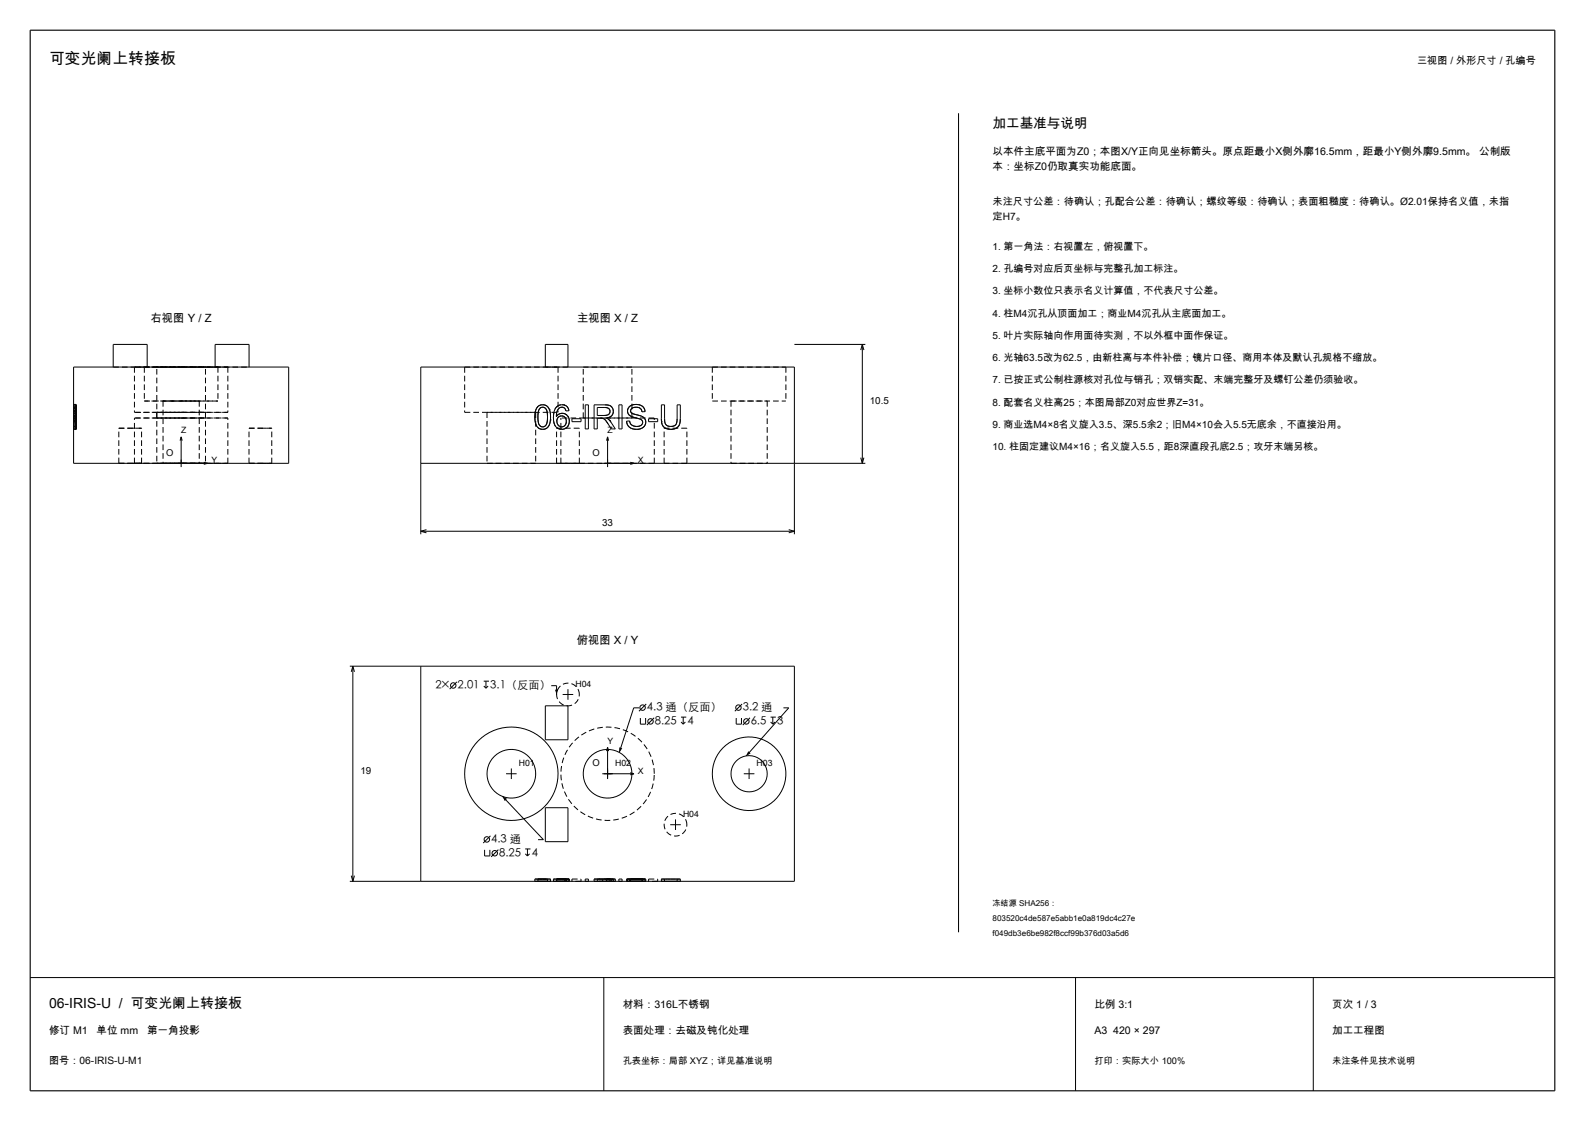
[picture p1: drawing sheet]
<svg xmlns="http://www.w3.org/2000/svg" width="420mm" height="297mm" viewBox="0 0 420 297" stroke-linecap="round" stroke-linejoin="round" font-family="sans-serif">
<path d="M8 8h404v281h-404z" fill="none" stroke="#000" stroke-width=".3"/>
<g fill="none" stroke="#000" stroke-width=".26">
<path d="M254 30v217M19.5 97.2h57v25.6h-57zM30 97.2v-5.9h9v5.9M57 97.2v-5.9h9v5.9M144.5 97.2v-5.9h6v5.9M210.5 91.3h18.8M228.5 91.3v31.5M228.5 91.3l-.4 1.5M228.5 91.3l.4 1.5M48 115.8v7.9M48 115.8l-.3 1M48 115.8l.3 1"/>
<path d="M141.7 110.5a2.8 2.8 0 0 0 1.7 3.2l.4 .1M141.7 110.5v.2M141.7 110.2v.3M141.8 111.4l.5 1.6M141.8 109.2v.1M142 108.7l-.3 1.8M142 108.7l-.1 .1M142 108.5v.2M142.2 108.1h.1M142.5 110.5l.1 1.3 .3 .8M142.5 110.5l.1 1.2 .3 .9M142.5 110.1v.4"/>
<path d="M142.6 109.1v.1M142.9 112.6l.4 .4 .5 .1M142.9 112.6l.1 .1M142.9 108.3l-.3 .9-.1 1.3M142.9 108.3l-.1 .2M143 108.2l-.1 .1M143.5 107.2l-.1 .1M143.6 113.1h.2M143.7 107.2h-.1M143.8 107.9l.5 .1 .4 .4M143.8 107.9l-.9 .4M143.8 107.9h.2"/>
<path d="M143.8 107.9h-.2M143.9 107.2h.1M144 113.1h-.2M144.1 107.2h.1M144.1 113.7l-.3 .1M144.2 113.7h.1M144.6 108.3l.1 .1M144.7 108.4l.3 .8 .1 1.3M144.7 112.6l-.4 .4-.5 .1M144.7 108.4l.3 .9 .1 1.2M144.7 112.6l-.1 .1M144.9 107.6h.1"/>
<path d="M145 113.4l-1.2 .4M145 113.4l-.2 .1M145.1 110.5l-.1 1.3-.3 .8M145.1 110.5l-.1 1.2-.3 .9M145.2 107.8l.1 .2M145.3 108a1.89 1.89 0 0 0-1.9-.7 1.89 1.89 0 0 0-1.4 1.4M145.3 108l.4 1M145.6 112.6l-.3 .5M145.6 108.5h.1M145.7 112.3l-.7 1.1M145.7 108.8v.2M145.7 112.2v.1"/>
<path d="M145.7 109l.2 1.5M145.7 109l.1 .1M145.8 111.7v.1M145.8 109.4v.1M145.9 111.3h.1M145.9 109.7v.2M145.9 109.9h.1M145.9 110.1v.2M145.9 110.5l-.2 1.8M145.9 110.5v.3M147.4 110.2v.1M147.5 109.6v.2"/>
<path d="M147.5 109.3h.1M147.5 110.2v.1M147.6 111.8h.1M147.6 111.9v.2M147.7 108.9l-.3 1.4M147.7 108.9l-.2 .3M147.7 112.3l.5 .6M147.7 112.3l.1 .2M148 112.7l.2 .2M148.1 108.2l-.4 .7M148.1 109.7l-.7 .6M148.1 109.7l-.1 .1"/>
<path d="M148.2 112.9l.7 .2M148.2 112.9l.1 .1M148.2 108.1l.7-.2 .8 .3M148.2 108.1l-.5 .8M148.2 108.1l-.1 .1M148.4 109.6l-.3 .1M148.5 113l.4 .1M148.6 107.9l-.2 .1M148.7 109.5h-.1M148.8 110.2l.4 .1M148.8 110.2a1.4 1.4 0 0 0-1.1 2.1M148.8 110.2a1.27 1.27 0 0 1 1.3 1.4"/>
<path d="M148.9 107.2l1.3 .5M148.9 107.2a2.38 2.38 0 0 0-2.2 2.7v.8a2.4 2.4 0 0 0 2.7 3l.7-.4 .5-.6M148.9 107.2h.2M149 109.5l.7 .1 .6 .5M149 109.5l-.9 .2M149 109.5h-.3M149.1 113.1h-.2M149.1 107.9l.4 .2M149.2 107.2l.2 .1M149.2 109.5l1 .5M149.4 110.3l.1 .1M149.4 107.3h.1"/>
<path d="M149.7 108.2l.3 .7 .8-.1M149.7 108.2l.1 .1M149.7 112.7l-.8 .4M149.7 112.7l-.2 .2M149.7 113.6l-.4 .1M149.8 107.4l.4 .3M149.9 108.7v.1M150.1 111.4v.2M150.1 111.6l-.4 1.1M150.2 107.7l.6 1.1M150.2 107.7l.3 .4M150.3 110.1l.4 .6 .2 .9"/>
<path d="M150.3 110.1l.5 .7M150.5 112.8h.1M150.5 108.1l.3 .7M150.7 112.5l-.1 .2M150.7 112.3v.1M150.9 111.6l-.3 1.1M150.9 111.6l-.1 .3M151.6 110.9h2.4v.8h-2.4zM155.1 107.3h.8v6.3h-.8zM159.5 110.8h.1M159.8 110.9h.1M160 110.9l.1 .1"/>
<path d="M160.1 111l.4 .4M160.3 111.2h.1M160.3 110.1h-.2M160.4 111.3l.1 .1M160.4 108h.1M160.4 107.3h.1M160.5 111.4l1.5 2.2h1l-1.1-1.7M160.5 111.4l.2 .2M160.7 110.7l.5 .4M160.7 110.7l.3 .2M160.9 107.3h.3M160.9 108l.2 .1"/>
<path d="M161 112.1l.1 .1M161 110.9h.1M161 110l-.9 .1M161 110h-.1M161 115.8v7.9M161 115.8l-.3 1M161 115.8l.3 1M161.1 110.9h.1M161.1 110.9v.1M161.1 109.9l-.1 .1M161.1 111l.1 .1M161.2 111.1l.7 .8"/>
<path d="M161.5 108.4v.1M161.5 109.6l-.3 .2M161.5 109.6l-.5 .4M161.5 109.6a1.08 1.08 0 0 0-.1-1.2 1.08 1.08 0 0 0-1.1-.4h-2v2.1h1.8M161.5 111.3l.1 .1M161.5 107.4l-4.1-.1v6.3h.9v-2.8l1.8 .2M161.5 107.4l.8 .6M161.5 107.4l.3 .2M161.6 108.6v.1M161.6 109.3l-.1 .3M161.6 111.5h.1M161.7 111.5l.2 .4"/>
<path d="M161.9 107.7l.2 .1M162.1 107.8l.2 .2M162.1 110.1l-1.4 .6M162.1 110.1l-1.3 .6M162.3 108l.2 1M162.3 108l.1 .2M162.4 108.3v.1M162.5 109.5l-.4 .6M162.5 108.6v.4M162.5 109l-.4 1.1M164 107.3h.8v6.3h-.8zM166 111.6l.8-.1 .3 .8"/>
<path d="M166 111.6l.4 1.1M166 111.6l.1 .4M166.3 112.5h.1M166.3 112.5l.1 .2M166.3 108.9l.2 .8M166.3 108.9v.3M166.3 108.7v.2M166.4 112.7l.9 .8M166.4 112.7l.1 .2M166.4 109.6l.1 .1M166.5 109.7l.7 .6M166.6 108l-.3 .9"/>
<path d="M166.6 108l-.2 .3M166.6 113l.2 .2M166.8 107.7l-.2 .3M166.8 110.1h.1M166.9 111.8v.1M166.9 110.1l.3 .2M166.9 112h.1M167 112.1l.1 .2M167 113.3l.3 .2M167.1 108.9l.2 .5M167.1 112.3l.6 .5M167.1 112.3l.2 .2"/>
<path d="M167.1 108.6v.3M167.2 109.2l.1 .2M167.2 110.3l1.2 .4M167.2 107.4l-.1 .1M167.2 108.4h.1M167.3 112.5v.1M167.3 113.5l1.5 .3M167.3 109.4l1.3 .5M167.3 109.4l.4 .2M167.4 112.6h.1M167.5 110.4l.9 .3M167.7 112.8l1 .2 .9-.2"/>
<path d="M167.7 112.8l.5 .1M167.7 108h.1M167.9 113.7h.1M168.3 107.9h-.3M168.4 110.7l1.2 .3M168.4 110.7h.2M168.5 107.2a2.06 2.06 0 0 1 2.4 1.9M168.5 107.2l-1.1 .2-.8 .6M168.5 107.2h.3M168.6 107.9a1.17 1.17 0 0 0-1.5 1M168.6 107.9a1.32 1.32 0 0 1 1.5 1.2M168.6 107.9h.1"/>
<path d="M168.6 109.9a2.36 2.36 0 0 1 2.5 1.7v.2M168.6 109.9l.4 .1M168.6 113.7l.2 .1M168.8 110.8h.2M169.2 107.2h.1M169.2 113h.1M169.5 111h.1M169.6 111l.5 .4M169.6 112.8l-.4 .1M169.6 110.1l.1 .1M169.7 113.6l-.8 .1M169.7 111.1l.2 .1"/>
<path d="M169.9 107.4l.1 .1M169.9 111.2l.2 .2M170 113.5l-1.2 .3M170 108.7l.1 .4M170.1 112.5l-.5 .3M170.1 112.5l-.2 .2M170.1 111.4l.2 .5M170.2 113.4l-.2 .1M170.2 112.4l-.1 .1M170.2 111.6l.1 .1M170.3 112.2l-.1 .1M170.3 111.8v.1"/>
<path d="M170.3 111.9l-.2 .6M170.4 107.7v.1M170.5 110.6h.1M170.8 108.4h.1M170.8 112.8l-.8 .7M170.8 112.8l-.4 .4M170.8 108.5l.1 .1M170.9 108.7h.1M170.9 108.7v.4M170.9 109.1h-.8M171 112.5l-.2 .3M171 111.3l.1 .1"/>
<path d="M171.1 112.2h.1M171.1 111.6v.2M171.1 111.8l-.3 1M171.1 111.8v.2M171.9 110.9h2.4v.8h-2.4zM175.3 110.9l.2 1.6M175.3 110.9v.3M175.3 111.6h.1M175.5 112.4v.1M175.5 112.5l.8 .9M175.5 112.5l.1 .3M175.9 113.1h.1"/>
<path d="M176 113.3l.3 .1M176.1 110.9l.2 1.3M176.1 110.9v-3.6h-.8v3.6M176.1 110.9v.2M176.1 111.4v.2M176.2 112l.1 .2M176.3 112.2l.5 .6M176.3 112.2l.1 .2M176.3 113.4l1.5 .4M176.5 112.5v.1M176.7 113.6h.1M176.8 112.8l.9 .2"/>
<path d="M176.8 112.8l.6 .2M176.9 113.7l.9 .1M179 112.6l-.5 .3-.8 .1M179 113.5l-.5 .2M179.1 112.5l-.1 .1M179.3 113.4l-1.5 .4M179.4 110.9l-.1 1-.3 .7M179.4 110.9v-3.6h.9v3.6M179.4 110.9v.6M179.5 113.3l-.2 .1M180.1 112.5l-.8 .9M180.1 112.3v.2"/>
<path d="M180.2 111.9v.2M180.3 110.9l-.2 1.6M180.3 110.9l-.1 .7M54 122.5l1 .3-1 .2M111.5 122.8h117.8M167 122.5l1 .3-1 .2M228.1 121.2l.4 1.6M228.9 121.2l-.4 1.6M111.5 141.5v-44.3h99v44.3M111.5 140.8h99M111.5 140.8l1.5 .4M113 140.3l-1.5 .5"/>
<path d="M209 140.3l1.5 .5M210.5 140.8l-1.5 .4M92.7 176.5h117.8v57h-117.8M93.5 176.5v57M93.5 176.5l-.4 1.5M93.5 176.5l.4 1.5M111.5 176.5v57M121.1 180.7l-2 1.9M128.2 180.5h1.4M128.2 181.8l.6 .5M128.8 180.5v1.8M129.3 181.8l-.5 .5"/>
<path d="M144.5 187h6v9h-6zM146.1 181.7h1.4v2.3M149.1 184h2.8M150.5 182.6v2.8M161 198v8.4M161 198l-.3 1M161 198l.3 1M169.3 187.5h-1.4l-3.8 11.8M169.7 190.2v1.7h1.4v-1.7M171.2 186.5l-1.9 1.9M173.3 190.2l-1.9 1.9M180.4 190h1.4"/>
<path d="M180.5 191.3l.5 .6M181 190v1.9M181.6 191.3l-.6 .6M195.1 190.2v1.7h1.4v-1.7M196.6 186.5l-1.9 1.9M198.7 190.2l-1.9 1.9M204.2 190h1.4M204.2 191.3l.6 .6M204.8 190v1.9M205.3 191.3l-.5 .6M207.6 187.5h1.4l-11.3 12.8M133.2 211l10.8 11.5h-1.4"/>
<path d="M134.1 205h2.8M135.5 203.6v2.8M144.5 214h6v9h-6zM159.6 205h8.4M167 204.7l1 .3M168 205l-1 .3M177.6 218.5h2.8M179 217.1v2.8M197.1 205h2.8M198.5 203.6v2.8M93.1 232l.4 1.5M93.9 232l-.4 1.5"/>
<path d="M128.4 225.2v1.6h1.4v-1.6M130 221.4l-2 2M132.1 225.1l-2 1.9M139.2 224.9h1.4M139.2 226.2l.6 .6M139.8 224.9v1.9M140.3 226.2l-.5 .6M8 259h404M160 259v30M285 259v30M348 259v30"/>
<circle cx="120.1" cy="181.6" r=".72"/>
<circle cx="170.3" cy="187.5" r=".72"/>
<circle cx="172.4" cy="191.1" r=".72"/>
<circle cx="195.7" cy="187.5" r=".72"/>
<circle cx="197.8" cy="191.1" r=".72"/>
<circle cx="135.5" cy="205" r="12.4"/>
<circle cx="135.5" cy="205" r="6.5"/>
<circle cx="161" cy="205" r="6.5"/>
<circle cx="198.5" cy="205" r="4.8"/>
<circle cx="198.5" cy="205" r="9.7"/>
<circle cx="129" cy="222.4" r=".72"/>
<circle cx="131.1" cy="226.1" r=".72"/>
</g>
<g fill="none" stroke="#000" stroke-width=".26" stroke-dasharray="1.5 .8" stroke-linecap="butt">
<path d="M30 97.2h9M35.6 97.2h12.4M35.6 97.2v12.1M38.3 97.2h9.7M38.3 97.2v9M41.5 97.2h6.5M48 97.2h12.4M48 97.2h6.5M48 97.2h9.8M54.5 97.2h-13M57 97.2h9M57.8 97.2h-19.5"/>
<path d="M57.8 97.2v9M60.4 97.2h-24.8M60.4 97.2v12.1M123.1 97.2h24.8M123.1 97.2v12.1M144.5 97.2h6M147.9 97.2v12.1M167.4 97.2h-12.8M188.8 97.2h19.5M188.8 97.2v9M208.3 97.2v9M19.5 107.2v.4"/>
<path d="M19.5 107.6v1.1M19.5 108.7v1.8M19.5 110.5v2.6M19.5 113.1v.7M19.5 113.8v-.4M19.5 113.4v-1.1M19.5 112.3v-1.8M19.5 110.5v-1.5M19.5 109v-1M19.5 108v-.6M19.5 107.4v-.2M19.5 107.9v.3"/>
<path d="M19.5 108.2v.7M19.5 108.9v-.1M19.5 108.8v-1.1M19.5 107.7v-.5M19.5 107.2v.8M19.5 108v2.7M19.5 110.7v2.3M19.5 113v.8M19.5 113.8v-.3M19.5 113.5v-.8M19.5 112.7v-1.1M19.5 111.6v-1.5"/>
<path d="M19.5 110.1v-.6M19.5 109.5v.2M19.5 109.7v.6M19.5 110.3v-1.4M19.5 108.9v-.8M19.5 108.1v-.2M19.5 110.9v.8M19.5 107.3v6.3M19.5 113.6v-2.8M19.5 110.8v.2M19.5 111v.4M19.5 111.4v.9"/>
<path d="M19.5 112.3v1.3M19.5 113.6v-1.7M19.5 111.9v-.8M19.5 111.1v-.4M19.5 110.7v-.6M19.5 110.1v-1.1M19.5 107.4v-.1M19.5 110.9v-3.6M19.5 107.3v3.6M19.5 110.9v1.7M19.5 112.6v.4M19.5 113v-.2"/>
<path d="M19.5 112.8v-.6M19.5 112.2v-1.3M19.5 110.9v1.6M19.5 112.5v.9M19.5 113.4v.4M19.5 113.4v-.9M19.5 112.5v-1.6M19.5 112.8v-.5M19.5 112.3v-.8M19.5 111.5v.1M19.5 111.6v1.1M19.5 112.7v.8"/>
<path d="M19.5 113.5v.3M19.5 113.5v-.7M19.5 112.8v-1M19.5 111.8v-.9M19.5 110.9v-.6M19.5 110.3v-.4M19.5 109.9v-.5M19.5 109.4v-.5M19.5 108.9v-.7M19.5 108.2v-.3M19.5 108.2v.9M19.5 109.1v-1"/>
<path d="M19.5 108.1v-.7M19.5 107.2v.2M19.5 107.4v.6M19.5 108v.9M19.5 108.9v.8M19.5 110.3v.4M19.5 110.7v.3M19.5 111.4v.5M19.5 111.9v.6M19.5 112.5v.3M19.5 112.8v.2M19.5 107.2h.6"/>
<path d="M19.5 113.8h.6M19.5 108.2h.6M19.5 107.9h.6M19.5 110.3h.6M19.5 109.5h.6M19.5 108.8h.6M19.5 108.9h.6M19.5 110.9h.6M19.5 111.7h.6M19.5 107.3h.6M19.5 113.6h.6M19.5 110.7h.6"/>
<path d="M19.5 110.8h.6M19.5 113h.6M19.5 109.1h.6M19.5 111.6h.6M19.5 111.5h.6M19.5 112.6v-2.1M19.5 113.1v-.5M19.5 113.1h.6M19.5 112.6v.5M19.5 110.5v2.1M19.5 108.4v2.1M19.5 107.9v.5"/>
<path d="M19.5 108.3v-.4M19.5 110.5v-2.2M19.5 112.3v-.7M19.5 112.9v-.6M19.5 113.1v-.2M19.5 112.7v.4M19.5 110.6v1M19.5 110.2v.4M19.5 110.2h.6M19.5 110.6v-.4M19.5 111.6v-1M19.5 110.1v-2.1"/>
<path d="M19.5 108h.6M19.5 110.1h.6M19.5 110v.1M19.5 109.6v.4M19.5 109v.6M19.5 108.3v.7M19.5 108v.3M20.1 107.6v-.4M20.1 107.2v.2M20.1 107.4v.6M20.1 108v1M20.1 109v1.5"/>
<path d="M20.1 110.5v1.8M20.1 112.3v1.1M20.1 113.4v.4M20.1 113.8v-.7M20.1 113.1v-2.6M20.1 110.5v-1.8M20.1 108.7v-1.1M20.1 108.2v-.3M20.1 107.9v.2M20.1 108.1v.8M20.1 108.9v1.4M20.1 110.3v-.6"/>
<path d="M20.1 109.7v-.2M20.1 109.5v.6M20.1 110.1v1.5M20.1 111.6v1.1M20.1 112.7v.8M20.1 113.5v.3M20.1 113.8v-.8M20.1 113v-2.3M20.1 110.7v-2.7M20.1 108v-.8M20.1 107.2v.5M20.1 107.7v1.1"/>
<path d="M20.1 108.8v.1M20.1 108.9v-.7M20.1 110.9v.8M20.1 107.3v6.3M20.1 107.3v.1M20.1 109v1.1M20.1 110.1v.6M20.1 110.7v.4M20.1 111.1v.8M20.1 111.9v1.7M20.1 113.6v-1.3M20.1 112.3v-.9"/>
<path d="M20.1 111.4v-.4M20.1 111v-.2M20.1 110.8v2.8M20.1 107.3v3.6M20.1 110.9v1.6M20.1 112.5v.9M20.1 113.8v-.4M20.1 113.4v-.9M20.1 112.5v-1.6M20.1 110.9v1.3M20.1 112.2v.6M20.1 112.8v.2"/>
<path d="M20.1 113v-.4M20.1 112.6v-1.7M20.1 112.3v.5M20.1 113v-.2M20.1 112.8v-.3M20.1 112.5v-.6M20.1 111.9v-.5M20.1 111v-.3M20.1 110.7v-.4M20.1 109.7v-.8M20.1 108.9v-.9M20.1 108v-.6"/>
<path d="M20.1 107.4v-.2M20.1 107.4v.7M20.1 108.1v1M20.1 109.1v-.9M20.1 107.9v.3M20.1 108.2v.7M20.1 108.9v.5M20.1 109.4v.5M20.1 109.9v.4M20.1 110.3v.6M20.1 110.9v.9M20.1 111.8v1"/>
<path d="M20.1 112.8v.7M20.1 113.8v-.3M20.1 113.5v-.8M20.1 112.7v-1.1M20.1 111.6v-.1M20.1 111.5v.8M20.1 110.5v2.1M20.1 112.6v.5M20.1 113.1v-.5M20.1 112.6v-2.1M20.1 110.5v-2.1M20.1 108.4v-.5"/>
<path d="M20.1 107.9v.4M20.1 108.3v2.2M20.1 111.6v.7M20.1 112.3v.6M20.1 112.9v.2M20.1 113.1v-.4M20.1 111.6v-1M20.1 110.6v-.4M20.1 110.6v1M20.1 108v2.1M20.1 110.1v-.1M20.1 110v-.4"/>
<path d="M20.1 109.6v-.6M20.1 109v-.7M20.1 108.3v-.3M31.5 113.5h3M34.5 113.5h3M35.6 109.3h12.4M35.6 110.7h12.4M37.5 113.5h-6M38.3 106.2h9.7M41.5 110.7h6.5M41.5 109.3h6.5M41.5 110.7v-13.5"/>
<path d="M41.5 109.3v13.5M43.2 106.2h4.8M43.2 106.2v16.6M48 109.3h12.4M48 110.7h6.5M48 106.2h9.8M48 109.3h6.5M48 110.7h12.4M48 106.2h4.8M52.8 106.2h-9.6M52.8 106.2v16.6M54.5 110.7h-13"/>
<path d="M54.5 109.3h-13M54.5 110.7v-13.5M54.5 109.3v13.5M57.8 106.2h-19.5M60.4 109.3h-24.8M60.4 110.7h-24.8M66 113.5h3M69 113.5h3M72 113.5h-6M123.1 109.3h24.8M129 109.3v13.5M129 109.3h13"/>
<path d="M141.7 110.2l.1-.9M141.8 111.4l-.1-.7M141.8 109.2l.1-.4M142 109.3v13.5M142 108.5l.2-.4M142.2 108.1l.5-.5M142.4 113.1l-.1-.1M142.6 109.2l-.1 .9M142.7 107.6l.7-.3M142.8 108.5l-.2 .6M143 112.7l.6 .4M143.5 107.2h.1"/>
<path d="M143.6 107.9l-.6 .3M143.7 107.2h.1M143.8 107.2h.1M143.8 113.8l-.8-.2-.6-.5M144 107.2h.1M144 113.1l.6-.4M144.1 107.2l.6 .2M144.2 113.7h-.1M144.6 108.3l-.6-.4M144.7 107.4l.2 .2M144.8 113.5l-.6 .2M145 107.6l.2 .2"/>
<path d="M145.3 113.1l-.3 .3M145.3 108l.3 .5M145.6 108.5l.1 .3M145.7 112.3l-.1 .3M145.8 109.1v.3M145.8 111.8l-.1 .4M145.8 109.5l.1 .2M145.9 111.3l-.1 .4M145.9 109.9v.2M145.9 110.8v.5M145.9 110.3v.2M146.7 110.7l.1-1.6 .5-1.1"/>
<path d="M147.3 113l-.5-.9-.1-1.4M147.3 108a1.96 1.96 0 0 1 1.6-.8M147.4 110.3h.1M147.5 109.8l-.1 .4M147.5 109.3v.3M147.5 109.2v.1M147.5 110.2l.5-.4M147.6 111.6v.2M147.6 111.8v.1M147.6 112.1l.1 .2M147.8 112.5l.2 .2M148.3 113h.2"/>
<path d="M148.4 109.6l.2-.1M148.4 108l-.2 .1M148.8 110.2l-.9 .4M148.9 113.8a2.01 2.01 0 0 1-1.6-.8M148.9 107.9h-.3M149 109.5h.2M149.1 107.2h.1M149.1 113.1l.4-.2M149.1 107.9h-.2M149.3 113.7l-.4 .1M149.4 110.3h-.2M149.5 107.3l.3 .1"/>
<path d="M149.7 108.2l-.2-.1M149.7 112.7l.4-1.1M149.7 110.6l-.2-.2M149.9 113.5l-.2 .1M149.9 108.7l-.1-.4M150 108.9l-.1-.1M150.1 111.4l-.4-.8M150.2 110l.1 .1M150.5 112.8l-.6 .7M150.6 112.7l-.1 .1M150.7 112.4v.1M150.8 110.8l.1 .8"/>
<path d="M150.8 111.9l-.1 .4M153.5 113.5h-6M154.6 110.7v-13.5M159.5 110.8h-.3M159.7 110.8h-.1M159.8 110.9l-.1-.1M160 110.9h-.2M160.3 107.3h.1M160.3 111.2l-.2-.2M160.3 110.1l.6-.1M160.4 111.3l-.1-.1M160.4 108h-.1"/>
<path d="M160.5 107.3h.4M160.8 110.7h-.1M160.9 108h-.4M161 112.1l-.3-.5M161 110.9h.1M161.1 109.9l.1-.1M161.1 112.3v-.1M161.2 107.3l.3 .1M161.2 111.1l.3 .2M161.3 108.3l-.2-.2M161.5 108.4l-.2-.1M161.6 111.4v.1"/>
<path d="M161.6 108.6l-.1-.1M161.6 109.3l.1-.3M161.6 111.5h.1M161.7 109l-.1-.3M161.8 107.6l.1 .1M162.4 108.2v.1M162.4 108.4l.1 .2M162.5 109v.5M166.3 112.5l-.2-.5M166.3 108.7l.1-.4M166.4 109.6l-.1-.4M166.6 113l-.1-.1"/>
<path d="M166.8 107.7l.3-.2M166.8 110.1l-.3-.4M166.8 111.5l.1 .3M166.9 111.9v.1M166.9 110.1h-.1M167 112v.1M167 113.3l-.2-.1M167.1 108.9l.1 .3M167.2 107.4h.2M167.2 108.4l-.1 .2M167.3 112.6h.1M167.4 112.6l.3 .2"/>
<path d="M167.4 108.2l-.2 .2M167.4 110.7v-13.5M167.4 110.7h-12.8M167.5 110.4l-.3-.1M167.7 108l-.3 .2M167.7 109.6l.9 .3M167.9 113.7l-.6-.2M168 107.9l-.3 .1M168.2 112.9l.5 .1M168.6 107.9h-.3M168.6 113.7h-.6M168.7 113h.5"/>
<path d="M168.8 107.2h.4M168.8 110.8l-.2-.1M168.9 113.7l-.1 .1M169 110l.6 .1M169.2 113v-.1M169.3 107.2l.5 .2M169.5 111l-.5-.2M169.6 112.8l.3-.1M169.7 108.2l-1-.3M169.7 110.2l.3 .1M169.7 111.1l-.1-.1M169.8 107.4h.1"/>
<path d="M170 113.5l-.3 .1M170 107.5l.4 .2M170 110.3l.5 .3M170 108.7l-.3-.5M170.1 111.3h-.1M170.2 112.4v-.1M170.2 111.6l-.1-.2M170.3 112.2v-.3M170.3 111.8v-.1M170.4 107.8l.2 .3M170.4 113.2l-.2 .2M170.6 110.6l.3 .3"/>
<path d="M170.6 108.1l.2 .3M170.8 108.4v.1M170.9 110.9l.1 .4M170.9 108.6v.1M171.1 111.4v.2M171.1 112.2l-.1 .3M171.1 112v.2M173.4 110.7h-24.8M175.3 111.6v-.4M175.5 112.4l-.2-.8M175.9 113.1l-.3-.3M176 113.3l-.1-.2"/>
<path d="M176.1 111.1v.3M176.1 111.6l.1 .4M176.4 112.4l.1 .1M176.5 112.6l.3 .2M176.7 113.6l-.4-.2M176.9 113.7l-.2-.1M177.4 113h.3M178.5 113.7l-.7 .1M179.1 112.5l.3-1M179.3 113.4l-.3 .1M180.1 112.5l-.6 .8M180.2 112.1l-.1 .2"/>
<path d="M180.2 111.6v.3M182 113.5h-6M188.8 106.2h19.5M193.7 106.2v16.6M193.7 106.2h9.6M203.3 106.2v16.6M31.5 122.8h3M31.5 122.8v-9.3M34.5 122.8h3M35.6 122.8h12.4M35.6 122.8v-12.1M37.5 122.8h-6"/>
<path d="M37.5 122.8v-9.3M41.5 122.8h6.5M43.2 122.8h4.8M48 122.8h6.5M48 122.8h12.4M48 122.8h4.8M52.8 122.8h-9.6M54.5 122.8h-13M60.4 122.8h-24.8M60.4 122.8v-12.1M66 122.8h3M66 122.8v-9.3"/>
<path d="M69 122.8h3M72 122.8h-6M72 122.8v-9.3M129 122.8h13M147.5 122.8v-9.3M148.6 122.8v-12.1M153.5 122.8h-6M153.5 122.8v-9.3M173.4 122.8h-24.8M173.4 122.8v-12.1M176 122.8v-9.3M182 122.8h-6"/>
<path d="M182 122.8v-9.3M193.7 122.8h9.6M153.5 184a3 3 0 0 0-4.3-2.7 3 3 0 0 0-.5 5.1 3 3 0 0 0 4.8-1.8v-.6M173.4 205a12.4 12.4 0 0 0-18.2-10.9 12.4 12.4 0 0 0-1.1 21.2 12.4 12.4 0 0 0 19.2-9.1l.1-1.2M182 218.5a3 3 0 0 0-4.3-2.7 3 3 0 0 0-.5 5.1 3 3 0 0 0 4.8-1.8v-.6M141.7 233.5h.7M141.7 233.5v-.6M141.7 232.9h.3M142 233.5h-.3M142 232.9h.7M142.4 233.5h1.4M142.4 232.9h-.7"/>
<path d="M142.5 232.9h.4M142.5 233.5v-.6M142.5 233.5h.4M142.7 233.5h-.7M142.7 232.9h1.1M142.9 232.9h.9M142.9 233.5h-.4M142.9 232.9h-.4M142.9 233.5h.9M143.8 232.9h-.9M143.8 233.5h.9M143.8 233.5h-1.1"/>
<path d="M143.8 233.5h1.2M143.8 232.9h.9M143.8 232.9h-1.4M143.8 233.5h-.9M144.7 233.5h-.9M144.7 232.9h.6M144.7 232.9h.4M144.7 232.9h-.9M144.7 233.5h.4M145 233.5h.7M145 232.9h-1.2M145.1 233.5h-.4"/>
<path d="M145.1 233.5v-.6M145.3 233.5h-.6M145.3 232.9h.4M145.7 233.5h.2M145.7 232.9h-.7M145.7 233.5h-.4M145.7 232.9h.2M145.9 233.5h-.2M145.9 233.5v-.6M145.9 232.9h-.2M146.7 233.5h.6M146.7 233.5v-.6"/>
<path d="M146.7 232.9h.6M147.3 233.5h1.6M147.3 232.9h-.6M147.3 233.5h-.6M147.3 232.9h1.6M147.4 233.5h.3M147.4 233.5v-.6M147.4 232.9h.7M147.6 232.9h.1M147.6 233.5v-.6M147.6 233.5h.3M147.7 233.5h.5"/>
<path d="M147.7 232.9h-.3M147.7 232.9h.5M147.7 233.5h-.1M147.9 232.9h-.3M147.9 233.5h.9M148.1 233.5h-.7M148.1 232.9h.9M148.2 232.9h.7M148.2 233.5h-.5M148.2 233.5h.7M148.2 232.9h-.5M148.8 232.9h-.9"/>
<path d="M148.8 233.5h.9M148.9 232.9h.8M148.9 233.5h-.7M148.9 233.5h1M148.9 232.9h-1.6M148.9 233.5h.8M148.9 232.9h-.7M148.9 233.5h-1.6M148.9 232.9h1.3M149 233.5h-.9M149 232.9h1.3M149.7 233.5h.3"/>
<path d="M149.7 233.5v-.6M149.7 232.9h-.8M149.7 232.9h.4M149.7 233.5h-.8M149.7 232.9h-.9M149.7 233.5h.4M149.9 233.5h.7M149.9 232.9h-1M150 233.5h.8M150 233.5v-.6M150 232.9h-.3M150.1 232.9h-.4"/>
<path d="M150.1 233.5h-.4M150.1 233.5v-.6M150.2 233.5h-1.3M150.2 232.9h.6M150.3 233.5h-1.3M150.3 232.9h.6M150.6 233.5h.3M150.6 232.9h-.7M150.8 233.5h-.6M150.8 233.5v-.6M150.8 232.9h-.8M150.9 233.5h-.6"/>
<path d="M150.9 233.5v-.6M150.9 232.9h-.3M151.6 233.5v-.6M151.6 232.9h2.4M154 233.5h-2.4M154 233.5v-.6M155.1 233.5v-.6M155.1 232.9h.8M155.9 233.5h-.8M155.9 233.5v-.6M157.4 233.5h.9M157.4 233.5v-.6"/>
<path d="M157.4 232.9h2.9M158.3 233.5h.9M158.3 233.5v-.6M158.3 232.9h-.9M158.3 232.9h1.8M158.3 233.5h2M159.2 233.5h.5M159.2 232.9h-.9M159.7 233.5h.4M159.7 233.5v-.6M159.7 232.9h-.5M160.1 232.9h.9"/>
<path d="M160.1 233.5h-1.8M160.1 233.5h.4M160.1 232.9h-.4M160.3 233.5h-2.9M160.3 232.9h1.2M160.3 232.9h-2M160.3 233.5h1M160.5 233.5h.6M160.5 232.9h-.4M160.7 233.5h1.4M160.7 233.5v-.6M160.7 232.9h.5"/>
<path d="M161 232.9h.5M161 233.5h-.9M161.1 233.5h.9M161.1 232.9h-.6M161.2 233.5h-.5M161.2 232.9h.7M161.3 232.9h-1M161.3 233.5h.4M161.5 232.9h.2M161.5 233.5h-.5M161.5 233.5h-1.2M161.5 232.9h.8"/>
<path d="M161.7 232.9h-.4M161.7 233.5h-.2M161.7 233.5v-.6M161.9 233.5h-.7M161.9 232.9h1.1M162 233.5h1M162 233.5v-.6M162 232.9h-.9M162.1 233.5h.4M162.1 232.9h-1.4M162.3 233.5h-.8M162.3 232.9h.2"/>
<path d="M162.5 233.5h-.2M162.5 233.5v-.6M162.5 232.9h-.4M163 233.5h-1.1M163 233.5v-.6M163 232.9h-1M164 233.5v-.6M164 232.9h.8M164.8 233.5h-.8M164.8 233.5v-.6M166 233.5h.4M166 233.5v-.6"/>
<path d="M166 232.9h.8M166.3 233.5h.2M166.3 233.5v-.6M166.3 232.9h.3M166.4 233.5h.9M166.4 232.9h-.4M166.5 233.5h.7M166.5 232.9h-.2M166.6 233.5h-.3M166.6 232.9h.8M166.8 233.5h-.8M166.8 233.5v-.6"/>
<path d="M166.8 232.9h.3M167.1 233.5h.3M167.1 233.5v-.6M167.1 232.9h.2M167.1 233.5h-.3M167.1 232.9h.6M167.2 233.5h1.2M167.2 232.9h-.7M167.3 233.5h1.5M167.3 232.9h-.9M167.3 233.5h-.2M167.3 232.9h1.3"/>
<path d="M167.4 233.5h-.8M167.4 232.9h1.1M167.4 233.5h1.2M167.4 232.9h-.3M167.7 233.5h-.6M167.7 232.9h1M168.4 233.5h1.2M168.4 232.9h-1.2M168.5 233.5h-1.1M168.5 232.9h1.3M168.6 233.5h1.1M168.6 232.9h-1.2"/>
<path d="M168.6 233.5h-1.3M168.6 232.9h1.4M168.7 233.5h-1M168.7 232.9h.9M168.8 233.5h1.2M168.8 232.9h-1.5M169.6 233.5h.5M169.6 232.9h-1.2M169.6 233.5h-.9M169.6 232.9h.5M169.7 233.5h.4M169.7 232.9h-1.1"/>
<path d="M169.8 233.5h-1.3M169.8 232.9h.8M170 233.5h.8M170 232.9h-1.2M170 233.5h-1.4M170 232.9h.9M170.1 233.5h.8M170.1 233.5v-.6M170.1 232.9h-.4M170.1 233.5h-.5M170.1 232.9h.2M170.1 233.5h.2"/>
<path d="M170.1 232.9h-.5M170.3 233.5h-.2M170.3 233.5v-.6M170.3 232.9h-.2M170.6 233.5h-.8M170.6 232.9h.3M170.8 233.5h.3M170.8 232.9h-.8M170.9 233.5h-.9M170.9 232.9h.2M170.9 233.5h-.3M170.9 233.5v-.6"/>
<path d="M170.9 232.9h-.8M171.1 233.5h-.2M171.1 233.5v-.6M171.1 232.9h-.3M171.9 233.5v-.6M171.9 232.9h2.4M174.3 233.5h-2.4M174.3 233.5v-.6M175.3 233.5h.2M175.3 233.5v-.6M175.3 232.9h.8M175.5 233.5h.8"/>
<path d="M175.5 232.9h-.2M176.1 233.5h-.8M176.1 233.5v-.6M176.1 232.9h.2M176.3 233.5h-.2M176.3 232.9h.5M176.3 233.5h1.5M176.3 232.9h-.8M176.8 233.5h-.5M176.8 232.9h.9M177.7 233.5h-.9M177.7 232.9h1.3"/>
<path d="M177.8 233.5h1.5M177.8 232.9h-1.5M179 233.5h-1.3M179 232.9h.4M179.3 233.5h.8M179.3 232.9h-1.5M179.4 233.5h-.4M179.4 233.5v-.6M179.4 232.9h.9M180.1 233.5h.2M180.1 232.9h-.8M180.3 233.5h-.9"/>
<path d="M180.3 233.5v-.6M180.3 232.9h-.2"/>
</g>
<path d="M147.1 182.7h.8l-.4 1.3zM164.1 198l.8 .3-.8 1zM133.2 211l1.2 .7-.7 .5zM198.3 199l.6 .6-1.2 .7z" fill="#000"/>
<text font-size="4.2" x="13" y="17">可变光阑上转接板</text>
<text font-size="3.7" x="13" y="267">06-IRIS-U / 可变光阑上转接板</text>
<text font-size="3.6" x="263" y="34">加工基准与说明</text>
<g font-size="3">
<text x="39.9" y="85.3">右视图 Y / Z</text>
<text x="152.9" y="85.3">主视图 X / Z</text>
<text x="152.8" y="170.5">俯视图 X / Y</text>
<text x="115.4" y="182.6">2× 2.01</text>
<text x="129.9" y="182.6">3.1（反面）</text>
<text x="171.4" y="188.4">4.3 通（反面）</text>
<text x="196.8" y="188.4">3.2 通</text>
<text x="173.5" y="192.1">8.25</text>
<text x="182.2" y="192.1">4</text>
<text x="198.9" y="192.1">6.5</text>
<text x="205.9" y="192.1">3</text>
<text x="130.2" y="223.4">4.3 通</text>
<text x="132.3" y="227">8.25</text>
<text x="140.9" y="227">4</text>
</g>
<g font-size="2.8">
<text x="263" y="41">以本件主底平面为Z0；本图X/Y正向见坐标箭头。原点距最小X侧外廓16.5mm，距最小Y侧外廓9.5mm。 公制版</text>
<text x="263" y="45.1">本：坐标Z0仍取真实功能底面。</text>
<text x="165" y="267">材料：316L不锈钢</text>
<text x="290" y="267">比例 3:1</text>
<text x="353" y="267">页次 1 / 3</text>
<text x="13" y="274">修订 M1</text>
<text x="25.6" y="274">单位 mm</text>
<text x="39" y="274">第一角投影</text>
<text x="165" y="274">表面处理：去磁及钝化处理</text>
<text x="290" y="274">A3 420 × 297</text>
<text x="353" y="274">加工工程图</text>
</g>
<g font-size="2.7">
<text x="375.5" y="17">三视图 / 外形尺寸 / 孔编号</text>
<text x="263" y="54.2">未注尺寸公差：待确认；孔配合公差：待确认；螺纹等级：待确认；表面粗糙度：待确认。Ø2.01保持名义值，未指</text>
<text x="263" y="58.2">定H7。</text>
<text x="13" y="282">图号：06-IRIS-U-M1</text>
</g>
<g font-size="2.6">
<text x="263" y="66.2">1. 第一角法：右视置左，俯视置下。</text>
<text x="263" y="72.1">2. 孔编号对应后页坐标与完整孔加工标注。</text>
<text x="263" y="78">3. 坐标小数位只表示名义计算值，不代表尺寸公差。</text>
<text x="263" y="83.9">4. 柱M4沉孔从顶面加工；商业M4沉孔从主底面加工。</text>
<text x="263" y="89.8">5. 叶片实际轴向作用面待实测，不以外框中面作保证。</text>
<text x="263" y="95.7">6. 光轴63.5改为62.5，由新柱高与本件补偿；镜片口径、商用本体及默认孔规格不缩放。</text>
<text x="263" y="101.6">7. 已按正式公制柱源核对孔位与销孔；双销实配、末端完整牙及螺钉公差仍须验收。</text>
<text x="230.5" y="107">10.5</text>
<text x="263" y="107.5">8. 配套名义柱高25；本图局部Z0对应世界Z=31。</text>
<text x="263" y="113.4">9. 商业选M4×8名义旋入3.5、深5.5余2；旧M4×10会入5.5无底余，不直接沿用。</text>
<text x="263" y="119.3">10. 柱固定建议M4×16；名义旋入5.5，距8深直段孔底2.5；攻牙末端另核。</text>
<text x="159.6" y="139.3">33</text>
<text x="95.5" y="205">19</text>
</g>
<g font-size="2.5">
<text x="44" y="120.8">O</text>
<text x="157" y="120.8">O</text>
<text x="157" y="203">O</text>
<text x="165" y="282">孔表坐标：局部 XYZ；详见基准说明</text>
<text x="290" y="282">打印：实际大小 100%</text>
<text x="353" y="282">未注条件见技术说明</text>
</g>
<g font-size="2.3">
<text x="48" y="114.7">Z</text>
<text x="161" y="114.7">Z</text>
<text x="56" y="122.8">Y</text>
<text x="169" y="122.8">X</text>
<text x="152.5" y="182">H04</text>
<text x="161" y="197">Y</text>
<text x="137.5" y="203">H01</text>
<text x="163" y="203">H02</text>
<text x="200.5" y="203">H03</text>
<text x="169" y="205">X</text>
<text x="181" y="216.5">H04</text>
</g>
<g font-size="2.1">
<text x="263" y="240">冻结源 SHA256：</text>
<text x="263" y="244">803520c4de587e5abb1e0a819dc4c27e</text>
<text x="263" y="248">f049db3e6be982f8ccf99b376d03a5d6</text>
</g>
</svg>
